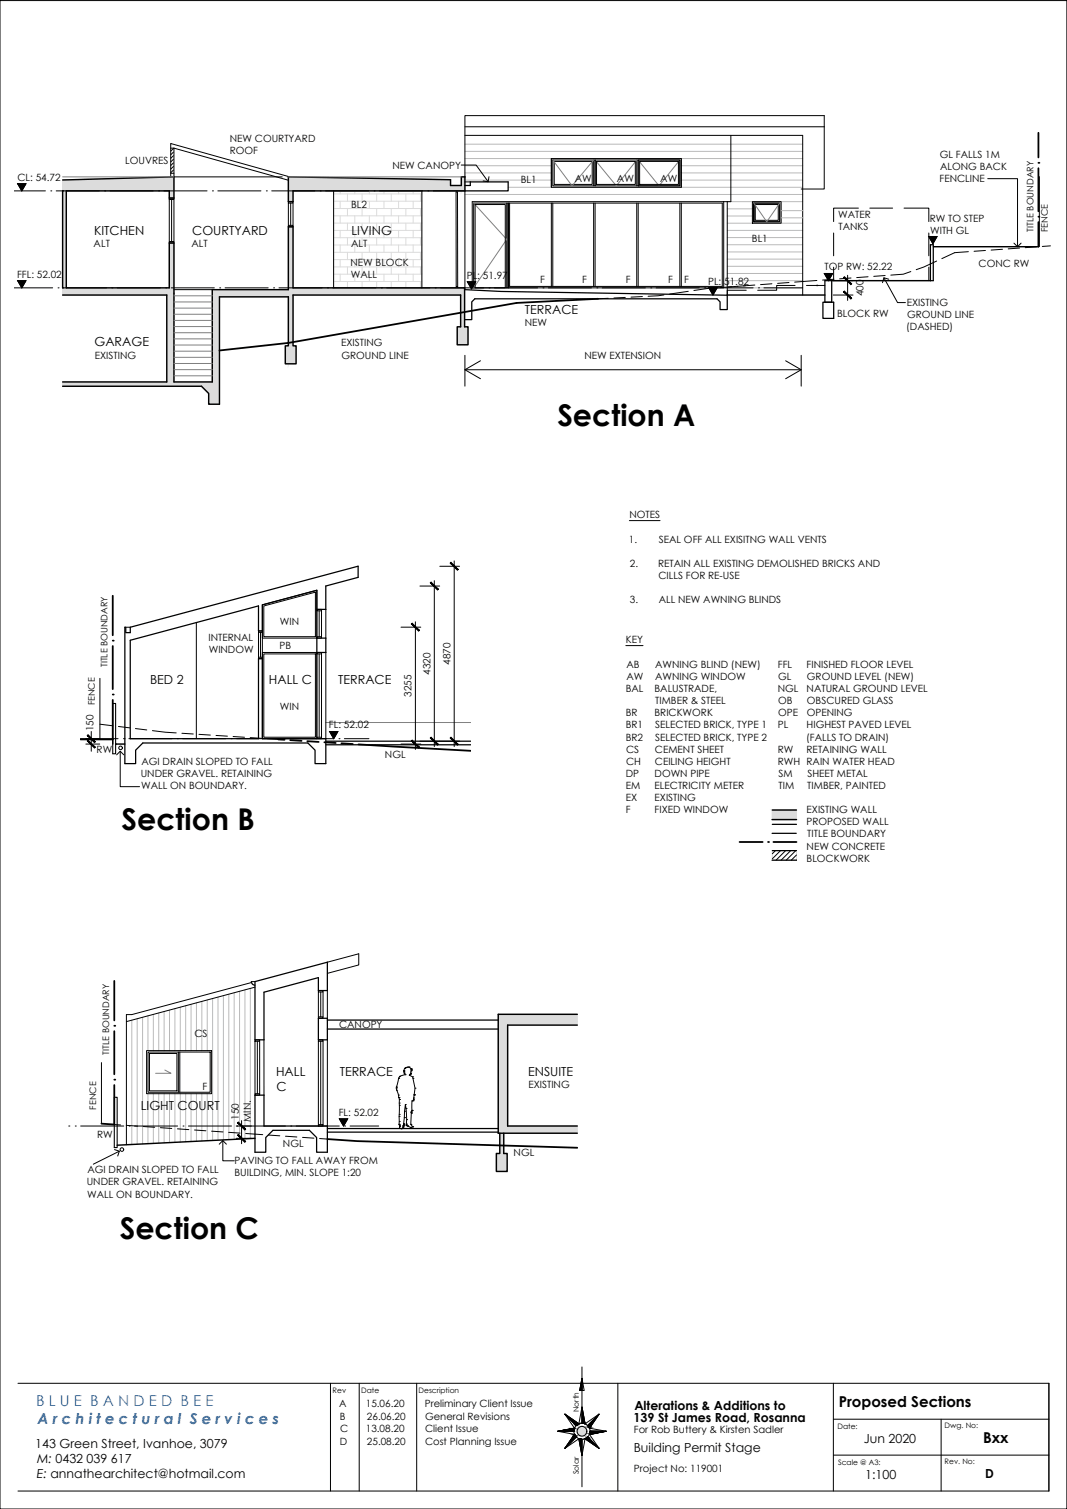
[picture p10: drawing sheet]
<svg xmlns="http://www.w3.org/2000/svg" width="297mm" height="420mm" viewBox="0 0 297 420" stroke-linecap="round" stroke-linejoin="round" font-family="sans-serif">
<!-- layer: Ground Line New -->
<path d="M231.5 78.1h27.5M202.5 82.1h27.1M31.4 205.9v1.3M32.2 207.2h2.6M71 317l-38.4 1.9" fill="none" stroke="#000" stroke-width=".4"/>
<!-- layer: Hatch-Grey-Dark -->
<g fill="none" stroke="#bababa" stroke-width=".28">
<path d="M129.4 54.1h94.1M129.4 50.1h24.1M129.4 48.1h24.1M129.4 46.1h24.1M129.4 44.1h94.1M129.4 42.1h94.1M129.4 40.1h94.1M141.5 52.1h82M189.7 50.1h33.8M189.7 48.1h33.8M189.7 46.1h33.8M202.5 58.1h7"/>
<path d="M202.5 56.1h21M217.5 58.6h6M202.5 78.1h21M202.5 76.1h21M202.5 74.1h21M202.5 72.1h21M202.5 70.1h21M202.5 68.1h21M202.5 66.1h21M202.5 64.1h21M202.5 62.1h21M202.5 60.1h7"/>
<path d="M217.5 60.6h6M202.5 80.1h21M53.2 279.6v12.9M54.7 279.2v13.3M56.2 278.8v13.7M57.7 278.4v14.1M59.2 278v39.5M60.7 277.6v39.9M62.2 277.2v40.2M63.7 276.8v40.5M65.2 276.4v40.8M66.7 276v41.2"/>
<path d="M68.2 275.6v41.5M69.7 275.2v41.8M36.7 284.1v34.6M38.2 283.7v34.9M39.7 283.2v35.3M41.2 282.8v9.7M42.7 282.4v10.1M44.2 282v10.5M45.7 281.6v10.9M47.2 281.2v11.3M48.7 280.8v11.7M50.2 280.4v12.1"/>
<path d="M51.7 280v12.5M41.2 304.5v13.9M42.7 304.5v13.9M44.2 304.5v13.8M45.7 304.5v13.7M47.2 304.5v13.6M48.7 304.5v13.6M50.2 304.5v13.5M51.7 304.5v13.4M53.2 304.5v13.3M54.7 304.5v13.3M56.2 304.5v13.2"/>
<path d="M57.7 304.5v13.1"/>
</g>
<!-- layer: Wall-2 -->
<g fill="none" stroke="#000" stroke-width=".28">
<path d="M129.4 35.3h100.1v-3.1h-100.1v17M223.5 37.7v44.4M47.5 48.2h.9M47.5 41.2h.9M48.3 47.3l-.7 .8M48.3 46.3l-.7 .8M48.3 45.3l-.7 .8M48.3 44.3l-.7 .8M48.3 43.3l-.7 .8M48.3 42.3l-.7 .8M48.3 41.3l-.7 .8M48.4 41.2l31.9 9"/>
<path d="M48.4 41.2v8M80.5 49.2l-33-9.2v9.2M92.9 53.1v27M117.4 53.1v27M131.8 56.5h69.3v23.2h-59.2v-23.2M131.9 56.5v23.6M132.3 56.9h8.4v23.2h-8.4zM141.1 56.5v23.6M153.5 56.5v23.2M153.9 56.5v23.2M154.3 44.9h10.6v6.4h-10.6zM165.3 44.5v7.2"/>
<path d="M165.3 56.5v23.2M165.7 44.5v7.2M165.7 56.5v23.2M166.1 44.9h10.8v6.4h-10.8zM177.3 56.5v23.2M177.7 44.5h11.6v7.2h-11.6zM177.7 56.5v23.2M178.1 44.9h10.8v6.4h-10.8zM189.3 56.5v23.2M189.7 56.5v23.2M201.5 56.1v24h-69.7M202.5 56.1h-71v24"/>
<path d="M59.1 80.6h-10.7M141.5 80.1v-23.6v23.6M54.7 173.3v32.4M70 273.6l-33.3 8.9h-1.5v36.2M91.1 267.9l8.8-2.3v3.1l-8.8 2.3"/>
</g>
<!-- layer: Hatch-Grey -->
<g fill="none" stroke="#dcdcdc" stroke-width=".28">
<path d="M92.9 53.1h24.5v27h-24.5zM92.9 54h24.5M92.9 56h24.5M92.9 58.1h24.5M94.7 53.1v.9M94.7 56v2.1M96.7 54v2M96.7 58.1v2M98.8 53.1v.9M98.8 56v2.1M100.8 54v2M100.8 58.1v2"/>
<path d="M102.8 53.1v.9M102.8 56v2.1M104.9 54v2M104.9 58.1v2M106.9 53.1v.9M106.9 56v2.1M108.9 54v2M108.9 58.1v2M111 53.1v.9M111 56v2.1M113 54v2M113 58.1v2"/>
<path d="M115 53.1v.9M115 56v2.1M117.1 54v2M117.1 58.1v2M92.9 60.1h24.5M92.9 62.1h24.5M92.9 64.2h24.5M92.9 66.2h24.5M92.9 68.2h24.5M92.9 70.3h24.5M92.9 72.3h24.5M92.9 74.3h24.5"/>
<path d="M92.9 76.3h24.5M92.9 78.4h24.5M94.7 60.1v2M94.7 64.2v2M94.7 68.2v2.1M94.7 72.3v2M94.7 76.3v2.1M96.7 62.1v2.1M96.7 66.2v2M96.7 70.3v2M96.7 74.3v2M96.7 78.4v1.7"/>
<path d="M98.8 60.1v2M98.8 64.2v2M98.8 68.2v2.1M98.8 72.3v2M98.8 76.3v2.1M100.8 62.1v2.1M100.8 66.2v2M100.8 70.3v2M100.8 74.3v2M100.8 78.4v1.7M102.8 60.1v2M102.8 64.2v2"/>
<path d="M102.8 68.2v2.1M102.8 72.3v2M102.8 76.3v2.1M104.9 62.1v2.1M104.9 66.2v2M104.9 70.3v2M104.9 74.3v2M104.9 78.4v1.7M106.9 60.1v2M106.9 64.2v2M106.9 68.2v2.1M106.9 72.3v2"/>
<path d="M106.9 76.3v2.1M108.9 62.1v2.1M108.9 66.2v2M108.9 70.3v2M108.9 74.3v2M108.9 78.4v1.7M111 60.1v2M111 64.2v2M111 68.2v2.1M111 72.3v2M111 76.3v2.1M113 62.1v2.1"/>
<path d="M113 66.2v2M113 70.3v2M113 74.3v2M113 78.4v1.7M115 60.1v2M115 64.2v2M115 68.2v2.1M115 72.3v2M115 76.3v2.1M117.1 62.1v2.1M117.1 66.2v2M117.1 70.3v2"/>
<path d="M117.1 74.3v2M117.1 78.4v1.7"/>
</g>
<!-- layer: Ex-Hatch -->
<path d="M17.4 50.1l31-.9v5.9h-1.3v-2h-28.6v27h28.6v-12.5h1.3v38.7h10.7v-25.7h21.2v-17.5h1.3v17h47.7v10l-1.1 .1v-8.1h-46.6v13.2l-1.3 .2v-12.9h-19.2v29.9h-3v-3l-2-2h-38.7v-1.2h29v-24.2h-29zM80.3 49.2l45.1 .8v1.6h3v-2.4h1v3.9h-47.8v3h-1.3zM79.4 96.3h.9v-.8l1.3-.2v1h.8v5h-3zM127.3 91h.9v-.8l1.1-.1v.9h1v5h-3zM215 225.5h6.7v2.7h-6.7zM215 236.8h6.7v2.7h-6.7zM160.7 282.4h-22v33.1h22M160.7 285.4h-19.4v28.1h19.4M139.1 315.5h1.1v5.7h1v5h-3v-5h.9z" fill="none" stroke="#dcdcdc" stroke-width=".28"/>
<g fill="#dcdcdc" stroke="#dcdcdc" stroke-width=".28">
<path d="M138.7 282.4h22v2z"/>
<path d="M138.7 313.5h22v1.4z"/>
<path d="M129.4 49.2l-1 3.9h1zM128.4 49.2h1l-1 3.9z"/>
<path d="M125.4 53.1h3v-1.5zM125.4 51.6h3l-3 1.5z"/>
<path d="M81.6 53.1h43.8v-3.1zM81.6 49.3l43.8 .7-43.8 3.1z"/>
<path d="M81.6 49.3l-1.3 6.8h1.3zM80.3 49.2l1.3 .1-1.3 6.8z"/>
<path d="M130.3 91l-1 5h1zM129.3 91h1l-1 5z"/>
<path d="M129.3 90.1l-1.1 5.9h1.1zM128.2 90.2l1.1-.1-1.1 5.9z"/>
<path d="M128.2 91l-.9 5h.9zM127.3 91h.9l-.9 5z"/>
<path d="M82.4 96.3l-.8 5h.8zM81.6 96.3h.8l-.8 5z"/>
<path d="M81.6 95.3l-1.3 6h1.3zM80.3 95.5l1.3-.2-1.3 6z"/>
<path d="M80.3 96.3l-.9 5h.9zM79.4 96.3h.9l-.9 5z"/>
<path d="M129.3 80.1l-1.1 10.1 1.1-.1zM128.2 80.1h1.1l-1.1 10.1z"/>
<path d="M81.6 82.1h46.6v-2zM81.6 80.1h46.6l-46.6 2z"/>
<path d="M81.6 80.1v15.2zM81.6 80.1v15.2z"/>
<path d="M81.6 63.1l-1.3 32.4 1.3-.2zM80.3 63.1h1.3l-1.3 32.4z"/>
<path d="M61.1 82.6h19.2v-2zM61.1 80.6h19.2l-19.2 2z"/>
<path d="M61.1 80.6l-2 31.9h2zM59.1 80.6h2l-2 31.9z"/>
<path d="M59.1 106.3l-1 6.2h1zM58.1 106.3h1l-1 6.2z"/>
<path d="M56.1 107.5l2 2v-3.2zM56.1 106.3h2l-2 1.2z"/>
<path d="M48.4 107.5h7.7v-1.2zM48.4 106.3h7.7l-7.7 1.2z"/>
<path d="M48.4 81.6v25.9zM48.4 67.6v39.9z"/>
<path d="M48.4 67.6l-1.3 39.9h1.3zM47.1 67.6h1.3l-1.3 39.9z"/>
<path d="M48.4 49.2l-1.3 5.9h1.3zM47.1 49.3l1.3-.1-1.3 5.9z"/>
<path d="M47.1 80.1l-.7 27.4h.7zM46.4 80.1h.7l-.7 27.4z"/>
<path d="M18.5 82.1h27.9v-2zM18.5 80.1h27.9l-27.9 2z"/>
<path d="M18.5 53.1h28.6v-3.8zM18.5 50.1l28.6-.8-28.6 3.8z"/>
<path d="M18.5 50.1l-1.1 32h1.1zM17.4 50.1h1.1l-1.1 32z"/>
<path d="M17.4 107.5h29v-1.2zM17.4 106.3h29l-29 1.2z"/>
<path d="M17.4 50.1v32zM17.4 50.1v32z"/>
<path d="M138.7 285.4h22v-1zM138.7 282.4l22 2-22 1z"/>
<path d="M138.7 285.4l2.6 28.1v-28.1zM138.7 285.4l2.6 28.1h-2.6z"/>
<path d="M138.7 315.5h22v-.6zM138.7 313.5l22 1.4-22 .6z"/>
<path d="M139.1 315.5l1.1 5.7v-5.7zM139.1 315.5l1.1 5.7h-1.1z"/>
<path d="M138.2 321.2l3 5v-5zM138.2 321.2l3 5h-3z"/>
<path d="M215 225.5l6.7 2.7v-2.7zM215 225.5l6.7 2.7h-6.7z"/>
</g>
<!-- layer: Win-2 -->
<g fill="none" stroke="#000" stroke-width=".28">
<path d="M47.1 55.1h1.3v.4h-1.3zM47.8 55.5v11.7M80.3 56.1h1.3v.4h-1.3zM80.9 56.5v6.2M153.5 44.1h36.2v8h-36.2zM153.5 44.1v8M153.9 44.5h35.4v7.2h-35.4zM177.3 44.5v7.2M177.7 44.5v7.2M189.7 44.1v8M209.5 56.1h8v6h-8zM209.9 56.5v5.2v-5.2h7.2v5.2h-7.2"/>
<path d="M209.9 56.5h7.2v5.2h-7.2zM210.3 56.9h6.4v4.4h-6.4zM47.1 67.2h1.3v.4h-1.3zM80.3 62.7h1.3v.4h-1.3zM72 175.7h1v.4h-1zM72.5 176.1v6.9M73 168.4l15.2-4v13.3h-15.2zM73.4 168.7l14.4-3.8v12.4h-14.4zM88.2 177.3h1.3v.4h-1.3zM88.2 169.7h1.3v.4h-1.3zM88.9 170.1v7.2M72 183h1v.4h-1z"/>
<path d="M73 181.7h15.2v24h-15.2zM73.4 182.1h14.4v23.2h-14.4zM88.2 181.7h1.3v.4h-1.3zM88.9 182.1v23.2M88.2 205.3h1.3v.4h-1.3zM88.6 275.8h1.3v.4h-1.3zM89.3 276.2v6.9M40.8 292.5h18.1v12h-18.1zM41.2 292.9h17.3v11.2h-17.3zM41.6 293.3h7.7v10.4h-7.7zM49.7 292.9v11.2M50.1 292.9v11.2"/>
<path d="M71 289.5h1.3v.4h-1.3zM71.6 289.9v14.6M88.6 289.5h1.3v.4h-1.3zM88.6 283.1h1.3v.4h-1.3zM89.3 289.9v23.2M71 304.5h1.3v.4h-1.3zM88.6 313.1h1.3v.4h-1.3z"/>
</g>
<!-- layer: Text-20 -->
<path d="M4.9 51.1h2.3l-1.1 2zM4.9 78.1h2.3l-1.1 2zM130.1 78.4h2.3l-1.1 2zM229.5 76.1h2.3l-1.2 2zM258.6 65.8h2.3l-1.2 2zM197.3 80.1h2.3l-1.1 2zM91.8 203.7h2.3l-1.2 2zM94.5 311.5h2.3l-1.2 2z" fill="#000" stroke="#000" stroke-width=".28"/>
<g fill="none" stroke="#000" stroke-width=".28">
<path d="M4.9 51.1h2.3l-1.1 2zM4.9 78.1h2.3l-1.1 2zM130.1 78.4h2.3l-1.1 2zM229.5 76.1h2.3l-1.2 2zM258.6 65.8h2.3l-1.2 2zM129.4 98.9v8.6M197.3 80.1h2.3l-1.1 2zM223 98.9v8.6M129.4 103h93.6M133.8 100.5l-4.4 2.5 4.4 2.5M218.7 100.5l4.3 2.5-4.3 2.5M91.8 203.7h2.3l-1.2 2z"/>
<path d="M94.5 311.5h2.3l-1.2 2z"/>
</g>
<!-- layer: Level -->
<g fill="none" stroke="#000" stroke-width=".28">
<path d="M3.9 53.1h8.7M14.1 53.1h.1M15.6 53.1h12M29.1 53.1h.1M30.6 53.1h12M44.1 53.1h.1M45.6 53.1h12M59.1 53.1h.1M60.6 53.1h12M74.1 53.1h.1M75.6 53.1h12M89.1 53.1h.1"/>
<path d="M90.6 53.1h12M104.1 53.1h.1M105.6 53.1h12M119.1 53.1h.1M120.6 53.1h8.8M3.9 80.1h10.8M16.2 80.1h.1M17.7 80.1h12M31.2 80.1h.1M32.7 80.1h12M46.2 80.1h.1M47.7 80.1h12"/>
<path d="M61.2 80.1h.1M62.7 80.1h12M76.2 80.1h.1M77.7 80.1h12M91.2 80.1h.1M92.7 80.1h12M106.2 80.1h.1M107.7 80.1h12M121.2 80.1h.1M122.7 80.1h12M136.2 80.1h.1M137.7 80.1h12"/>
<path d="M151.2 80.1h.1M152.7 80.1h12M166.2 80.1h.1M167.7 80.1h12M181.2 80.1h.1M182.7 80.1h12M196.2 80.1h.1M197.7 80.1h12M211.2 80.1h.1M212.7 80.1h10.8M22.4 205.7h10.5M34.4 205.7h.1"/>
<path d="M35.9 205.7h12M49.4 205.7h.1M50.9 205.7h12M64.4 205.7h.1M65.9 205.7h12M79.4 205.7h.1M80.9 205.7h12M94.4 205.7h.1M95.9 205.7h6.8M19.1 313.5h.4M21 313.5h.1M22.5 313.5h12"/>
<path d="M36 313.5h.1M37.5 313.5h12M51 313.5h.1M52.5 313.5h12M66 313.5h.1M67.5 313.5h12M81 313.5h.1M82.5 313.5h12M96 313.5h.1M97.5 313.5h7.9"/>
</g>
<!-- layer: Ex-Wall-4 -->
<g fill="#000">
<circle cx="17.4" cy="53.1" r=".2"/>
<circle cx="17.4" cy="80.1" r=".2"/>
</g>
<path d="M17.4 53.1v27M17.4 50.1l31-.9v5.9h-1.3v-2h-28.6v27h28.6v-12.5h1.3v38.7h10.7v-25.7h21.2v-17.5h1.3v17h47.7v10.9h1v5h-3v-5h.9v-8.9h-46.6v14.2h.8v5h-3v-5h.9v-13.7h-19.2v29.9h-3v-3l-2-2h-38.7M80.3 49.2l45.1 .8v1.6h3v-2.4h1v3.9h-47.8v3h-1.3zM259.8 68.7h29.3M17.4 82.1h29v24.2h-29M214.9 228.2h6.8M215 225.5h6.7M160.7 282.4h-22v33.1h22M160.7 285.4h-19.4v28.1h19.4M139.1 315.5v5.7h-.9v5h3v-5h-1v-5.7" fill="none" stroke="#000" stroke-width=".4"/>
<!-- layer: Wall-15 -->
<path d="M129.4 37.7h94.1M229.5 35.3v17.3h-6.5M48.4 49.2h30.2M129.4 53.1v27.5M129.4 50.6h1.5M35 174.6h1.3M70 273.3h1M71 274.9l-35.8 9.6" fill="none" stroke="#000" stroke-width=".28"/>
<!-- layer: Win-15 -->
<g fill="none" stroke="#000" stroke-width=".28">
<path d="M47.1 55.5v11.7M48.4 55.5v11.7M80.3 56.5v6.2M81.6 56.5v6.2M72 176.1v6.9M73 176.1v6.9M88.2 170.1v7.2M89.5 170.1v7.2M90.7 169.7v8M88.2 182.1v23.2M89.5 182.1v23.2M90.7 181.7v24"/>
<path d="M88.6 276.2v6.9M89.9 276.2v6.9M91.1 275.8v7.7M71 289.9v14.6M72.3 289.9v14.6M73.5 289.5v15.4M88.6 289.9v23.2M89.9 289.9v23.2M91.1 289.5v24"/>
</g>
<!-- layer: Door -->
<path d="M127 53.4h.4v26.5h-.4z" fill="none" stroke="#000" stroke-width=".28"/>
<!-- layer: Ground Line Existing -->
<path d="M166.5 83.2l-22.7 1.1-63.5 11.2-19.2 2.1M22.4 205.9h9M77.4 205.9l1.8 .1M80.8 206.1l3.2 .2M85.5 206.4l3.2 .2M90.3 206.7l3.2 .2M95 207l3.2 .2M99.8 207.3l31.3 1.8M28.2 312.9l3.6 .2M91.1 317.2l8.3 .5 61.3 1.9" fill="none" stroke="#000" stroke-width=".5"/>
<!-- layer: Wall-13 -->
<g fill="none" stroke="#808080" stroke-width=".28">
<path d="M17.4 49.2h31M80.3 49.2h48.1M48.4 82.4h10.7M48.4 84.1h10.7M48.4 85.8h10.7M48.4 87.5h10.7M48.4 89.2h10.7M48.4 90.9h10.7M48.4 92.6h10.7M48.4 94.4h10.7M48.4 96.1h10.7M48.4 97.8h10.7"/>
<path d="M48.4 99.5h10.7M48.4 101.2h10.7M48.4 102.9h10.7M48.4 104.6h10.7M90.7 201.2h40.4"/>
</g>
<!-- layer: Ground Line Existing -->
<g fill="none" stroke="#000" stroke-width=".28">
<path d="M210.1 79.4l-9.5 .7M214.9 79l-3.2 .2M219.6 78.7l-3.1 .2M227.4 78.1l-6.2 .4M232.2 77.8l-3.2 .2M236.9 77.4l-3.2 .2M241.7 77.1l-3.2 .2M246.4 76.7l-3.2 .2M253.6 75.6l-2.1 .7-3.5 .3M260.8 72.7l-3.6 1.6-2.1 .8M269.6 70.1l-3.8 .2-3.6 1.7M274.3 69.7l-3.1 .3"/>
<path d="M279.1 69.4l-3.2 .2M283.8 69.1l-3.1 .2M288.6 68.7l-3.2 .3M292.4 68.5l-2.2 .1M169.3 83.1l-2.8 .1M174.1 82.8l-3.2 .2M178.8 82.6l-3.1 .1M184.8 82.1l-4.4 .4M191.6 81.1l-5.2 .8M199 80.2l-5.8 .7M27.8 201.6l3.6 .5M33 202.3l3.1 .4"/>
<path d="M37.7 202.9l3.2 .3M42.4 203.4l6.7 .7M50.6 204.2l3.2 .2M55.4 204.5l3.2 .2M60.1 204.8l3.2 .2M64.9 205.1l3.2 .2M69.6 205.4l3.2 .2M74.4 205.7l3 .2M31.8 313.1l1.8 .1M35.1 313.3l3.2 .3M39.9 313.7l3.2 .2M44.7 314l3.1 .2"/>
<path d="M49.4 314.3l3.2 .2M54.2 314.6l3.1 .2M58.9 315l3.2 .2M63.7 315.3l3.1 .2M68.4 315.6l4.7 .3M74.7 316l3.2 .3M79.5 316.4l3.1 .2M84.2 316.7l3.2 .2M89 317l2.1 .2"/>
</g>
<!-- layer: Title-Bdy -->
<path d="M289.1 37v6.8M289.1 46.8v12M289.1 61.8v6.9M31.4 165.9v11M31.4 179.9v12M31.4 194.9v11M205.9 234.4h6.4M215.3 234.4h6.4M31.8 273.1v11M31.8 287.1v12M31.8 302.1v11" fill="none" stroke="#000" stroke-width=".5"/>
<g fill="#000">
<circle cx="289.1" cy="45.3" r=".25"/>
<circle cx="289.1" cy="60.3" r=".25"/>
<circle cx="31.4" cy="178.4" r=".25"/>
<circle cx="31.4" cy="193.4" r=".25"/>
<circle cx="213.8" cy="234.4" r=".25"/>
<circle cx="31.8" cy="285.6" r=".25"/>
<circle cx="31.8" cy="300.6" r=".25"/>
</g>
<!-- layer: Landscape-25 -->
<path d="M289.3 49.2v19.5M27.8 188.9v17M28.2 295.9v17" fill="none" stroke="#000" stroke-width=".28"/>
<!-- layer: Swing -->
<path d="M131.9 56.5l9.2 10.1-9.2 13.5M153.9 44.5l5.4 7.2 6-7.2M165.7 44.5l5.9 7.2 5.7-7.2M177.7 44.5l5.8 7.2 5.8-7.2M209.9 56.5l3.6 5.2 3.6-5.2M45.9 297.9l1.7 .9h-4.3" fill="none" stroke="#808080" stroke-width=".28"/>
<!-- layer: Wall-35 -->
<g fill="none" stroke="#000" stroke-width=".35">
<path d="M129.4 51.6h1.5v-1h10.6v2.5h-12.1M229.6 78.1h1.9v6h-1.9zM259 68.1h.8v10h-.8zM129.5 80.6l10 .5 63 1.1v4h-2v-2.2l-.9-.8h-67.4l-.9 .8v5h-2M229.1 84.1h3v4.5h-3zM88.2 177.7h2.5v4h-2.5zM85.7 206.9l2 2v3.7h3v-6.9h-17.7v-22.3h-1v22.3h-35.7v-27.4l35.7-9.6v7h1v-7.3l15.2-4v5.3h2.5v-6.5l9-2.4v-3.1l-63.4 16.9v1.5h-1.3v-1.5h-.2v38h3v-3.7l2-2h45.9M90.7 206.4h40.4M90.7 207.4h40.4M214.9 239.5h6.8M214.9 232h6.8M215 229.5h6.7"/>
<path d="M215 236.8h6.7M70 273.3a1 1 0 0 0 1 1M71 273.3l20.1-5.4v7.9h-2.5v-3.6l-15.1 4.1v13.2h-2.5zM91.1 283.5v6M91.1 284h47.6M91.1 286.5h47.6M91.1 283.5h-2.5v6h2.5M91.1 314.2h47.6M91.1 315.2h47.6M91.1 320.8v-7.3h-17.6v-8.6h-2.5v15.9h3v-4.1l2-2h10.1l2 2v4.1h3"/>
</g>
<!-- layer: Wall-25 -->
<path d="M203.5 37.7v18.4h-1v26.1" fill="none" stroke="#000" stroke-width=".28"/>
<!-- layer: 0 -->
<path d="M128.4 46h4.1l3.4 4.6M136.1 49.2l-.2 1.4-1.4-.2M275 49.7h8.3v19M246.1 77.3l3.8 6.9h2.2M247.4 77.7l-1.3-.4-.4 1.4M282.3 67.7l1 1 1-1M32.5 210.2l1-1 1 1M33.5 209.2v9.8h5.4M61 318.6l1-1 1 1M62 317.6v5.6h3.2M31.9 320.1l1.3 .4-.4 1.4M33.2 320.5l-7.2 3.7" fill="none" stroke="#000" stroke-width=".28"/>
<!-- layer: Dim-100 -->
<g fill="none" stroke="#000" stroke-width=".28">
<path d="M232 78.1h5.5M236 76.6v7M232 82.1h5.5M122.4 157.7h5.5M126.4 156.2v51.7M111.6 174.6h5.5M115.6 173.1v35.6M116.9 163.2h5.5M120.9 161.7v46.2M23.9 205.7h3.9M23.9 207.2h3.9M25.4 203.7v5.5"/>
<path d="M111.6 207.2h5.5M116.9 206.4h11M65.8 313.5h4.2M65.8 317h4.2M67.3 312v6.5"/>
</g>
<!-- layer: 0 -->
<g fill="#000" stroke="#000" stroke-width=".28">
<path d="M234.9 77.3l2 2 .2-.3zM234.9 77.3l.2-.3 2 2z"/>
<path d="M235.1 81l-.2 .3 2.2 1.7zM234.9 81.3l2.2 1.7-.2 .3z"/>
<path d="M125.3 156.8l2 2 .2-.2zM125.5 156.6l2 2-2.2-1.8z"/>
<path d="M114.5 173.7l2 2 .2-.2zM114.5 173.7l.2-.2 2 2z"/>
<path d="M119.8 162.3l2 2 .2-.2zM120 162.1l2 2-2.2-1.8z"/>
<path d="M24.5 204.6l-.2 .2 2.2 1.8zM24.3 204.8l2.2 1.8-.2 .2z"/>
<path d="M24.3 206.3l2 2 .2-.2zM24.3 206.3l.2-.2 2 2z"/>
<path d="M114.7 206.1l-.2 .2 2.2 1.8zM114.5 206.3l2.2 1.8-.2 .2z"/>
<path d="M120 205.3l-.2 .2 2.2 1.8zM119.8 205.5l2.2 1.8-.2 .2z"/>
<path d="M125.5 205.3l-.2 .2 2.2 1.8zM125.3 205.5l2.2 1.8-.2 .2z"/>
<path d="M66.4 315.8l-.3 .3 2.3 1.7zM66.1 316.1l2.3 1.7-.3 .3z"/>
<path d="M66.1 312.6l2 2 .3-.2zM66.1 312.6l.3-.2 2 2z"/>
</g>
<!-- layer: Over -->
<path d="M239 57.9h-6.9v3.8M242.1 57.9h6.4M251.7 57.9h6.9v3.8M221.3 79.5h-5.1v1.3h-5.3M224.5 79.5h5.1M232.1 64.9v6.3M232.1 74.4v3.7M258.6 64.9v6.3M258.6 74.4v3.7M207.7 80.8h-5.2v1.4" fill="none" stroke="#000" stroke-width=".28"/>
<!-- layer: Ground Line New -->
<circle cx="227.4" cy="79.5" r=".2" fill="#000"/>
<!-- layer: Services -->
<g fill="none" stroke="#000" stroke-width=".28">
<circle cx="33.6" cy="208.2" r=".5"/>
<circle cx="33.9" cy="320.1" r=".5"/>
</g>
<!-- layer: Lancscape-3 -->
<path d="M31.4 195.9h.8v14h-.8zM32.2 207.2h.1M31.8 305.5h.8v14h-.8z" fill="none" stroke="#000" stroke-width=".3"/>
<!-- layer: PEOPL-B1 -->
<g fill="none" stroke="#000" stroke-width=".28">
<path d="M111.3 299.7l-.4 .6M111.3 299.7h.1M112.4 298.1v.3M112.4 298.1h.1M112.4 298.4l.4 .8M112.4 298.4h.1M112.5 298.6h.1M112.5 298.9h.1M112.6 297.5l-.2 .6M112.6 297.5h.1M112.7 297.5h.1M112.7 297.5h-.1"/>
<path d="M112.8 299.2h.1M112.8 299.2l-1.5 .5M112.9 297.3h.1M112.9 297.3l-.2 .2M113.1 297.2h.1M113.1 297.2l-.2 .1M113.5 297.1h.1M113.5 297.1l-.4 .1M113.9 297.1h.1M113.9 297.1l.5 .5M113.9 297.1h-.4M113.9 299.4h.1"/>
<path d="M114.1 299.1h.1M114.3 299h.1M114.3 299v.1M114.3 299.1l-.4 .3 1 .4a7.6 7.6 0 0 1 .4 5M114.3 299.1h.1M114.3 298.9h.1M114.3 298.9v.1M114.4 298.5h.1M114.4 297.6h.1M114.4 297.6l.1 .3M114.5 297.9h.1M114.5 297.9l-.2 1"/>
<path d="M114.5 298h.1M114.9 299.8h.1M110.3 303h.1M110.3 302.7l.1 .9M110.3 302.7h.1M110.4 303.6h.1M110.4 303.6l.5 1.3M110.9 304.9h.1M110.9 304.9l.1 .7M110.9 300.3h.1M110.9 300.3l-.6 2.4M111 305.6l.2 .5"/>
<path d="M111 305.6h.1M111 300.2h.1M111.1 305.6h.1M111.1 313.1h.1M111.1 313.1l.1 .1M111.1 310.9h.1M111.1 310.3h.1M111.1 307.1h.1M111.2 312.3h.1M111.2 313.2h.1M111.2 313.2v.2M111.2 307.8h.1"/>
<path d="M111.2 314.1h.1M111.2 306.1l-.1 7M111.2 306.1h.1M111.2 313.4h.1M111.2 313.4l.1 .3M111.3 313.7l-.1 .4 .5 .2 .4-.1M111.3 313.7h.1M111.7 314.3h.1M112.1 314.2h.1M112.2 314h.1M112.2 314l-.1 .2M112.2 313.6h.1"/>
<path d="M112.2 313.6v.1M112.2 313.7h.1M112.2 313.7v.3M112.2 313.3h.1M112.2 313.3l.1 .1M112.3 313.5h.1M112.3 313.5l-.1 .1M112.3 313.4h.1M112.3 313.4v.1M112.3 313.3h.1M112.3 313.3h-.1M112.4 312.9l-.1 .4"/>
<path d="M112.4 312.9h.1M112.4 313.1h.1M112.6 311.2l.2-3.6 .4 2.8-.1 2.6M112.6 311.2h.1M112.6 311.2l-.2 1.7M112.6 309.4h.1M112.8 307.6h.1M113 308.6h.1M113.1 313.4h.1M113.1 313v.4l.4 .1M113.1 313h.1M113.2 311.7h.1"/>
<path d="M113.5 313.5h.1M113.5 313.5l.8 .4 .6-.1M114.3 313.9h.1M114.4 313.1h.1M114.4 309.8h.1M114.5 309.5l-.1 .3M114.5 309.5h.1M114.5 309.8l-.1 3.3 .5 .6M114.5 309.8h.1M114.5 310h.1M114.7 309.2h.1M114.7 309.2l-.2 .3"/>
<path d="M114.7 309.3h.1M114.7 306.5v2.7M114.7 306.5h.1M114.9 313.8h.1M114.9 313.7h.1M114.9 313.7v.1M115 300.3h.1M115 306.5h.1M115.1 306.1h.1M115.1 306.1v.1M115.1 306.2l-.1 .3h-.3M115.1 306.2h.1"/>
<path d="M115.2 305.7h.1M115.2 305.7l-.1 .4M115.3 304.9h.1M115.3 304.9l-.1 .8M115.3 304.8h.1M115.3 304.8v.1M115.5 303h.1"/>
</g>
<!-- layer: Text-25 -->
<path d="M175.2 145h8.6M174.2 179.8h4.8" fill="none" stroke="#000" stroke-width=".28"/>
<!-- layer: Title-13 -->
<g fill="#dcdcdc" stroke="#dcdcdc" stroke-width=".28">
<path d="M161.9 397.2h.2z"/>
<path d="M161.9 399.9h.2z"/>
<path d="M161.9 397.2h.2zM161.9 397.2h.2z"/>
<path d="M161.9 397.2h.2zM161.9 397.2h.2z"/>
<path d="M161.9 397.2h.3zM161.9 397.2h.3z"/>
<path d="M161.9 397.2h.3zM161.8 397.2h.4z"/>
<path d="M161.8 397.2h.4zM161.8 397.2h.4z"/>
<path d="M161.8 397.2h.5zM161.8 397.2h.5z"/>
<path d="M161.8 397.2h.5zM161.7 397.2h.6z"/>
<path d="M161.7 397.2h.6zM161.7 397.2h.6z"/>
<path d="M161.7 397.2h.6zM161.7 397.2h.6z"/>
<path d="M161.7 397.2h.7zM161.7 397.2h.7z"/>
<path d="M161.7 397.2h.7zM161.6 397.2h.8z"/>
<path d="M161.6 397.2h.8zM161.6 397.2h.8z"/>
<path d="M161.6 397.2h.9zM161.6 397.2h.9z"/>
<path d="M161.6 397.2l.9 .1zM161.5 397.3h1z"/>
<path d="M161.5 397.3h1zM161.5 397.3h1z"/>
<path d="M161.5 397.3h1zM161.5 397.3h1z"/>
<path d="M161.5 397.3h1.1zM161.5 397.3h1.1z"/>
<path d="M161.5 397.3h1.1zM161.4 397.3h1.2z"/>
<path d="M161.4 397.3h1.2zM161.4 397.3h1.2z"/>
<path d="M161.4 397.3h1.2zM161.4 397.3h1.2z"/>
<path d="M161.4 397.3h1.3zM161.4 397.3h1.3z"/>
<path d="M161.4 397.3l1.3 .1zM161.3 397.4h1.4z"/>
<path d="M161.3 397.4h1.4zM161.3 397.4h1.4z"/>
<path d="M161.3 397.4h1.4zM161.3 397.4h1.4z"/>
<path d="M161.3 397.4h1.5zM161.3 397.4h1.5z"/>
<path d="M161.3 397.4h1.5zM161.2 397.4h1.6z"/>
<path d="M161.2 397.4h1.6zM161.2 397.4h1.6z"/>
<path d="M161.2 397.4h1.6zM161.2 397.4h1.6z"/>
<path d="M161.2 397.4l1.7 .1zM161.2 397.5h1.7z"/>
<path d="M161.2 397.5h1.7zM161.1 397.5h1.8z"/>
<path d="M161.1 397.5h1.8zM161.1 397.5h1.8z"/>
<path d="M161.1 397.5h1.8zM161.1 397.5h1.8z"/>
<path d="M161.1 397.5h1.9zM161.1 397.5h1.9z"/>
<path d="M161.1 397.5l1.9 .1zM161.1 397.5l1.9 .1z"/>
<path d="M161.1 397.6h1.9zM161.1 397.6h1.9z"/>
<path d="M161 397.6h2zM161 397.6h2z"/>
<path d="M161 397.6h2zM161 397.6h2z"/>
<path d="M161 397.6l2.1 .1zM161 397.6l2.1 .1z"/>
<path d="M161 397.7h2.1zM161 397.7h2.1z"/>
<path d="M161 397.7h2.1zM161 397.7h2.1z"/>
<path d="M160.9 397.7h2.2zM160.9 397.7h2.2z"/>
<path d="M160.9 397.7h2.2zM160.9 397.7h2.2z"/>
<path d="M160.9 397.7l2.2 .1zM160.9 397.7l2.2 .1z"/>
<path d="M160.9 397.8h2.3zM160.9 397.8h2.3z"/>
<path d="M160.9 397.8h2.3zM160.9 397.8h2.3z"/>
<path d="M160.9 397.8h2.3zM160.9 397.8h2.3z"/>
<path d="M160.8 397.8l2.4 .1zM160.8 397.8l2.4 .1z"/>
<path d="M160.8 397.9h2.4zM160.8 397.9h2.4z"/>
<path d="M160.8 397.9h2.4zM160.8 397.9h2.4z"/>
<path d="M160.8 397.9h2.4zM160.8 397.9h2.4z"/>
<path d="M160.8 397.9l2.4 .1zM160.8 397.9l2.4 .1z"/>
<path d="M160.8 398h2.5zM160.8 398h2.5z"/>
<path d="M160.8 398h2.5zM160.8 398h2.5z"/>
<path d="M160.8 398l2.5 .1zM160.8 398l2.5 .1z"/>
<path d="M160.7 398.1h2.6zM160.7 398.1h2.6z"/>
<path d="M160.7 398.1h2.6zM160.7 398.1h2.6z"/>
<path d="M160.7 398.1h2.6zM160.7 398.1h2.6z"/>
<path d="M160.7 398.1l2.6 .1zM160.7 398.1l2.6 .1z"/>
<path d="M160.7 398.2h2.6zM160.7 398.2h2.6z"/>
<path d="M160.7 398.2h2.6zM160.7 398.2h2.6z"/>
<path d="M160.7 398.2l2.6 .1zM160.7 398.2l2.6 .1z"/>
<path d="M160.7 398.3h2.6zM160.7 398.3h2.6z"/>
<path d="M160.7 398.3h2.6zM160.7 398.3h2.6z"/>
<path d="M160.7 398.3h2.7zM160.7 398.3h2.7z"/>
<path d="M160.7 398.3l2.7 .1zM160.7 398.3l2.7 .1z"/>
<path d="M160.7 398.4h2.7zM160.7 398.4h2.7z"/>
<path d="M160.7 398.4h2.7zM160.7 398.4h2.7z"/>
<path d="M160.7 398.4l2.7 .1zM160.7 398.4l2.7 .1z"/>
<path d="M160.7 398.5h2.7zM160.7 398.5h2.7z"/>
<path d="M160.7 398.5h2.7zM160.7 398.5h2.7z"/>
<path d="M160.7 398.5h2.7zM160.7 398.5h2.7z"/>
<path d="M160.7 398.5h2.7zM160.7 398.5l2.7 .1z"/>
<path d="M160.7 398.6h2.7zM160.7 398.6h2.7z"/>
<path d="M160.7 398.6h2.7zM160.7 398.6h2.7z"/>
<path d="M160.7 398.6h2.7zM160.7 398.6l2.7 .1z"/>
<path d="M160.7 398.7h2.7zM160.7 398.7h2.7z"/>
<path d="M160.7 398.7h2.7zM160.7 398.7h2.6z"/>
<path d="M160.7 398.7h2.6zM160.7 398.7h2.6z"/>
<path d="M160.7 398.7h2.6zM160.7 398.7l2.6 .1z"/>
<path d="M160.7 398.8h2.6zM160.7 398.8h2.6z"/>
<path d="M160.7 398.8h2.6zM160.7 398.8h2.6z"/>
<path d="M160.7 398.8h2.6zM160.7 398.8l2.6 .1z"/>
<path d="M160.7 398.9h2.6zM160.7 398.9h2.6z"/>
<path d="M160.7 398.9h2.6zM160.7 398.9h2.6z"/>
<path d="M160.7 398.9h2.6zM160.7 398.9h2.6z"/>
<path d="M160.7 398.9h2.6zM160.7 398.9l2.6 .1z"/>
<path d="M160.7 399h2.6zM160.7 399h2.6z"/>
<path d="M160.8 399h2.5zM160.8 399h2.5z"/>
<path d="M160.8 399h2.5zM160.8 399l2.4 .1z"/>
<path d="M160.8 399.1h2.4zM160.8 399.1h2.4z"/>
<path d="M160.8 399.1h2.4zM160.8 399.1h2.4z"/>
<path d="M160.8 399.1h2.4zM160.8 399.1h2.4z"/>
<path d="M160.8 399.1h2.4zM160.8 399.1l2.4 .1z"/>
<path d="M160.8 399.2h2.4zM160.8 399.2h2.4z"/>
<path d="M160.8 399.2h2.4zM160.8 399.2h2.4z"/>
<path d="M160.9 399.2h2.3zM160.9 399.2h2.3z"/>
<path d="M160.9 399.2h2.3zM160.9 399.2l2.2 .1z"/>
<path d="M160.9 399.3h2.2zM160.9 399.3h2.2z"/>
<path d="M160.9 399.3h2.2zM160.9 399.3h2.2z"/>
<path d="M160.9 399.3h2.2zM160.9 399.3h2.2z"/>
<path d="M160.9 399.3h2.2zM160.9 399.3l2.2 .1z"/>
<path d="M161 399.4h2.1zM161 399.4h2.1z"/>
<path d="M161 399.4h2.1zM161 399.4h2z"/>
<path d="M161 399.4h2zM161 399.4h2z"/>
<path d="M161 399.4h2zM161 399.4h2z"/>
<path d="M161 399.4h2zM161 399.4l2 .1z"/>
<path d="M161.1 399.5h1.9zM161.1 399.5h1.9z"/>
<path d="M161.1 399.5h1.9zM161.1 399.5h1.8z"/>
<path d="M161.1 399.5h1.8zM161.1 399.5h1.8z"/>
<path d="M161.1 399.5h1.8zM161.1 399.5h1.8z"/>
<path d="M161.1 399.5h1.8zM161.1 399.5l1.8 .1z"/>
<path d="M161.2 399.6h1.7zM161.2 399.6h1.6z"/>
<path d="M161.2 399.6h1.6zM161.2 399.6h1.6z"/>
<path d="M161.2 399.6h1.6zM161.2 399.6h1.6z"/>
<path d="M161.2 399.6h1.6zM161.2 399.6h1.6z"/>
<path d="M161.3 399.6h1.5zM161.3 399.6h1.4z"/>
<path d="M161.3 399.6h1.4zM161.3 399.6l1.4 .1z"/>
<path d="M161.3 399.7h1.4zM161.3 399.7h1.4z"/>
<path d="M161.3 399.7h1.4zM161.3 399.7h1.4z"/>
<path d="M161.4 399.7h1.3zM161.4 399.7h1.2z"/>
<path d="M161.4 399.7h1.2zM161.4 399.7h1.2z"/>
<path d="M161.4 399.7h1.2zM161.4 399.7h1.2z"/>
<path d="M161.4 399.7h1.2zM161.4 399.7h1.2z"/>
<path d="M161.5 399.7h1.1zM161.5 399.7l1 .1z"/>
<path d="M161.5 399.8h1zM161.5 399.8h1z"/>
<path d="M161.5 399.8h1zM161.5 399.8h1z"/>
<path d="M161.5 399.8h1zM161.5 399.8h1z"/>
<path d="M161.6 399.8h.9zM161.6 399.8h.8z"/>
<path d="M161.6 399.8h.8zM161.6 399.8h.8z"/>
<path d="M161.6 399.8h.8zM161.6 399.8h.8z"/>
<path d="M161.7 399.8h.7zM161.7 399.8h.6z"/>
<path d="M161.7 399.8h.6zM161.7 399.8h.6z"/>
<path d="M161.7 399.8h.6zM161.7 399.8h.6z"/>
<path d="M161.7 399.8h.6zM161.7 399.8h.6z"/>
<path d="M161.8 399.8h.5zM161.8 399.8h.4z"/>
<path d="M161.8 399.8h.4zM161.8 399.8l.4 .1z"/>
<path d="M161.8 399.9h.4zM161.8 399.9h.4z"/>
<path d="M161.9 399.9h.3zM161.9 399.9h.2z"/>
<path d="M161.9 399.9h.2zM161.9 399.9h.2z"/>
<path d="M161.9 399.9h.2zM161.9 399.9h.2z"/>
</g>
<!-- layer: Title-2 -->
<g fill="none" stroke="#000" stroke-width=".28">
<path d="M0 .2h297v420h-297zM155.3 398.5l4.6 .9-2.7 3.9 4-2.7 .8 4.7 .9-4.7 3.9 2.7-2.7-3.9 4.7-.9M155.3 398.5l4.6-.8-2.7-4 4 2.7 .8-4.6 .9 4.6 3.9-2.7-2.7 4 4.7 .8M155.3 398.5h4.5M157.2 393.7l3.2 3.2M159.8 398.5h.1M159.9 397.7h.1M159.9 399.4h.1M159.9 399.4l-2.7 3.9 3.2-3.2M159.9 397.7l-4.6 .8M159.9 399.4l.5 .7M159.9 397.7l-.1 .8"/>
<path d="M160.4 396.9h.1M161.2 396.4h.1M161.2 396.4l-4-2.7 3.2 3.2M161.2 396.4l-.8 .5M162 396.3h.1M162 396.3v-4.5l.9 4.6M162 380.6v15.7M162 383.8l-.6 3.4h1.2l-.6-3.4v3.4M162 383.8v3.4h-.6zM162 396.3l.9 .1M162.9 396.4h.1M163.6 396.9h.1"/>
<path d="M163.6 396.9l3.2-3.2-2.7 4M163.6 396.9l.5 .8M164.1 397.7h.1M164.1 399.4h.1M164.3 398.5h.1M164.3 398.5h4.5l-4.7 .9M164.3 398.5h4.5M164.3 398.5l-.2 .9M166.8 393.7l-3.2 3.2M160.4 400.1h.1M160.4 400.1l-3.2 3.2M161.2 400.6h.1"/>
<path d="M161.2 400.6l.8 4.7v-4.5M161.2 400.6l.8 .2M162 400.8h.1M162 400.8v13.2M162.9 400.6h.1M163.6 400.1h.1M163.6 400.1l3.2 3.2-3.9-2.7M163.6 400.1l3.2 3.2M163.6 400.1l-.7 .5"/>
<circle cx="162" cy="398.5" r="2.25"/>
<circle cx="162" cy="398.5" r="1.35"/>
</g>
<!-- layer: Title-15 -->
<path d="M5 385.2h287v30h-287M92 385.2v30M100 385.2v30M116 385.2v30M172 385.2v30M232 395.2h60M232 385.2v30M262 395.2v20M232 405.2h60" fill="none" stroke="#000" stroke-width=".28"/>
<!-- layer: Title-2 -->
<g fill="#000" stroke="#000" stroke-width=".28">
<path d="M157.2 393.7l4 2.7h-1.3zM159.6 397.7h.3zM160.3 396.8l.2 .1zM160.3 396.8h.2zM162 391.8l.8 4.5h-.8zM162 383.8v3.4h-.6zM164 397.5h.2zM164.1 399.2h.7zM166.8 393.7l-2.2 3.2h-1zM159.5 400.1h.9zM161.2 400.8h.8zM162.9 400.6h1.2z"/>
<path d="M155.7 398.4h4.1zM155.3 398.5h4.5z"/>
<path d="M156.1 398.4h3.7zM155.7 398.4h4.1z"/>
<path d="M156.5 398.3h3.3zM156.1 398.4h3.7z"/>
<path d="M156.9 398.2h2.9zM156.5 398.3h3.3z"/>
<path d="M157.3 398.1h2.5zM156.9 398.2h2.9z"/>
<path d="M157.6 398.1h2.2zM157.3 398.1h2.5z"/>
<path d="M158 398h1.8zM157.6 398.1h2.2z"/>
<path d="M158.4 397.9h1.4zM158 398h1.8z"/>
<path d="M158.8 397.9h1.1zM158.4 397.9h1.4z"/>
<path d="M159.2 397.8h.7zM158.8 397.9h1.1z"/>
<path d="M159.6 397.7h.3zM159.2 397.8h.7z"/>
<path d="M159.8 399.5l.2 .1zM159.8 399.5l.2 .1z"/>
<path d="M159.8 399.6h.3zM159.8 399.6h.3z"/>
<path d="M159.8 399.6l.3 .1zM159.8 399.6l.3 .1z"/>
<path d="M159.7 399.7l.4 .1zM159.7 399.7l.4 .1z"/>
<path d="M159.7 399.8h.5zM159.7 399.8h.5z"/>
<path d="M159.6 399.8l.6 .1zM159.6 399.8l.6 .1z"/>
<path d="M159.6 399.9h.7zM159.6 399.9h.7z"/>
<path d="M159.5 399.9l.8 .1zM159.5 399.9l.8 .1z"/>
<path d="M159.5 400l.9 .1zM159.5 400l.9 .1z"/>
<path d="M160.3 396.8h.3zM160.3 396.8h.2z"/>
<path d="M160.2 396.7h.4zM160.2 396.7l.4 .1z"/>
<path d="M160.2 396.7h.5zM160.2 396.7h.4z"/>
<path d="M160.1 396.6h.7zM160.1 396.6l.6 .1z"/>
<path d="M160.1 396.6h.7zM160.1 396.6h.7z"/>
<path d="M160.1 396.6h.8zM160.1 396.6h.7z"/>
<path d="M160 396.5h1zM160 396.5l.9 .1z"/>
<path d="M160 396.5h1zM160 396.5h1z"/>
<path d="M160 396.5h1.1zM160 396.5h1z"/>
<path d="M159.9 396.4h1.3zM159.9 396.4l1.2 .1z"/>
<path d="M162 396.3h.8zM162 396.3h.8z"/>
<path d="M162.1 396.3h.7zM162.1 396.3h.7z"/>
<path d="M162.2 396.3h.6zM162.2 396.3h.6z"/>
<path d="M162.2 396.3h.6zM162.2 396.3h.6z"/>
<path d="M162.3 396.3h.5zM162.3 396.3h.5z"/>
<path d="M162.4 396.3h.4zM162.4 396.3h.4z"/>
<path d="M162.5 396.3h.4zM162.5 396.3h.4z"/>
<path d="M162.5 396.3h.4zM162.5 396.3h.4z"/>
<path d="M162.6 396.3l.3 .1zM162.6 396.3l.3 .1z"/>
<path d="M162.7 396.4h.2zM162.7 396.4h.2z"/>
<path d="M164.1 399.2l.4 .1zM164.1 399.3h.4z"/>
<path d="M164 397.5h.2zM164 397.5h.2z"/>
<path d="M164 397.4h.3zM164 397.4l.2 .1z"/>
<path d="M163.9 397.3h.4zM163.9 397.3l.4 .1z"/>
<path d="M163.9 397.3h.5zM163.9 397.3h.4z"/>
<path d="M163.8 397.2h.6zM163.8 397.2l.6 .1z"/>
<path d="M163.8 397.1h.6zM163.8 397.1l.6 .1z"/>
<path d="M163.8 397.1h.7zM163.8 397.1h.6z"/>
<path d="M163.7 397h.8zM163.7 397l.8 .1z"/>
<path d="M163.7 397h.9zM163.7 397h.8z"/>
<path d="M163.6 396.9h1zM163.6 396.9l1 .1z"/>
<path d="M164.2 399.2h1zM164.2 399.2h.6z"/>
<path d="M164.2 399.1h1.4zM164.2 399.1l1 .1z"/>
<path d="M164.2 399h1.8zM164.2 399l1.4 .1z"/>
<path d="M164.2 399h2.2zM164.2 399h1.8z"/>
<path d="M164.2 398.9h2.6zM164.2 398.9l2.2 .1z"/>
<path d="M164.2 398.8h3zM164.2 398.8l2.6 .1z"/>
<path d="M164.3 398.7h3.3zM164.3 398.7l2.9 .1z"/>
<path d="M164.3 398.7h3.7zM164.3 398.7h3.3z"/>
<path d="M164.3 398.6h4.1zM164.3 398.6l3.7 .1z"/>
<path d="M164.3 398.5h4.5zM164.3 398.5l4.1 .1z"/>
<path d="M159.5 400.1h.9zM159.4 400.1h1l-3.2 3.2z"/>
<path d="M161.2 400.8h.8zM161.2 400.8h.8v4.5z"/>
<path d="M161.2 400.6l.2 .1zM161.2 400.6l.2 .1z"/>
<path d="M161.2 400.7h.2zM161.2 400.7h.2z"/>
<path d="M161.2 400.7h.3zM161.2 400.7h.3z"/>
<path d="M161.2 400.7h.4zM161.2 400.7h.4z"/>
<path d="M161.2 400.7h.4zM161.2 400.7h.4z"/>
<path d="M161.2 400.7h.5zM161.2 400.7h.5z"/>
<path d="M161.2 400.7l.6 .1zM161.2 400.7l.6 .1z"/>
<path d="M161.2 400.8h.7zM161.2 400.8h.7z"/>
<path d="M161.2 400.8h.7zM161.2 400.8h.7z"/>
<path d="M162.9 400.6h1.2zM162.9 400.6h1.2l2.7 2.7z"/>
<path d="M163.5 400.2h.2zM163.5 400.2h.2z"/>
<path d="M163.5 400.2l.3 .1zM163.4 400.3h.4z"/>
<path d="M163.4 400.3h.4zM163.4 400.3h.4z"/>
<path d="M163.4 400.3h.4zM163.3 400.3h.5z"/>
<path d="M163.3 400.3l.6 .1zM163.3 400.4h.6z"/>
<path d="M163.3 400.4h.6zM163.2 400.4h.7z"/>
<path d="M163.2 400.4l.8 .1zM163.1 400.5h.9z"/>
<path d="M163.1 400.5h.9zM163.1 400.5h.9z"/>
<path d="M163.1 400.5h.9zM163 400.5h1z"/>
<path d="M163 400.5l1.1 .1zM162.9 400.6h1.2z"/>
</g>
<!-- layer: Hatch-15 -->
<path d="M215.9 236.8l-.9 .9M217.3 236.8l-2.3 2.3M218.7 236.8l-2.7 2.7M220.1 236.8l-2.6 2.7M221.5 236.8l-2.6 2.7M221.7 238.1l-1.4 1.4M221.7 239.5h.1" fill="none" stroke="#000" stroke-width=".28"/>
<g font-size="8.4">
<text x="155.2" y="118.6">Section A</text>
<text x="33.9" y="231.1">Section B</text>
<text x="33.4" y="344.8">Section C</text>
</g>
<g font-size="4.2" fill="#007fff">
<text x="10" y="391.4">B L U E B A N D E D B E E</text>
<text x="10.4" y="396.5">A r c h i t e c t u r a l S e r v i c e s</text>
</g>
<g font-size="4.2">
<text x="233.5" y="391.7">Proposed Sections</text>
<text x="273.7" y="401.8">Bxx</text>
</g>
<g font-size="3.5">
<text x="26.2" y="65.4">KITCHEN</text>
<text x="53.5" y="65.4">COURTYARD</text>
<text x="97.9" y="65.4">LIVING</text>
<text x="146.1" y="87.5">TERRACE</text>
<text x="26.3" y="96.5">GARAGE</text>
<text x="41.8" y="190.5">BED 2</text>
<text x="74.9" y="190.5">HALL C</text>
<text x="94.1" y="190.5">TERRACE</text>
<text x="76.9" y="299.6">HALL</text>
<text x="94.6" y="299.6">TERRACE</text>
<text x="147" y="299.6">ENSUITE</text>
<text x="77" y="303.8">C</text>
<text x="39.2" y="309">LIGHT COURT</text>
<text x="176.6" y="392.6">Alterations &amp; Additions to</text>
<text x="176.4" y="396.1">139 St James Road, Rosanna</text>
<text x="240.5" y="401.7">Jun 2020</text>
<text x="9.8" y="403.1">143 Green Street, Ivanhoe, 3079</text>
<text x="10.3" y="407.3">M: 0432 039 617</text>
<text x="176.4" y="404.4">Building Permit Stage</text>
<text x="10.2" y="411.6">E: annathearchitect@hotmail.com</text>
<text x="240.8" y="411.9">1:100</text>
<text x="274.2" y="411.5">D</text>
</g>
<g font-size="2.8">
<text x="64" y="39.4">NEW COURTYARD</text>
<text x="34.8" y="45.8">LOUVRES</text>
<text x="64" y="42.8">ROOF</text>
<text x="109.2" y="47">NEW CANOPY</text>
<text x="261.6" y="44">GL FALLS 1M</text>
<text x="261.7" y="47.4">ALONG BACK</text>
<text x="4.8" y="50.3">CL: 54.72</text>
<text x="145" y="50.9">BL1</text>
<text x="160" y="50.7">AW</text>
<text x="171.8" y="50.7">AW</text>
<text x="183.8" y="50.7">AW</text>
<text x="261.5" y="50.8">FENCLINE</text>
<text x="97.7" y="57.9">BL2</text>
<text x="233.3" y="60.6">WATER</text>
<text x="233.4" y="64">TANKS</text>
<text x="258.8" y="61.9">RW TO STEP</text>
<text x="259" y="65.3">WITH GL</text>
<text x="26.1" y="68.8">ALT</text>
<text x="53.3" y="68.8">ALT</text>
<text x="97.7" y="68.8">ALT</text>
<text x="209.3" y="67.4">BL1</text>
<text x="4.7" y="77.3">FFL: 52.02</text>
<text x="97.6" y="74">NEW BLOCK</text>
<text x="97.7" y="77.3">WALL</text>
<text x="129.9" y="77.6">PL: 51.97</text>
<text x="229.5" y="75.3">TOP RW: 52.22</text>
<text x="272.4" y="74.4">CONC RW</text>
<text x="150.3" y="78.7">F</text>
<text x="162" y="78.7">F</text>
<text x="174.2" y="78.7">F</text>
<text x="186" y="78.7">F</text>
<text x="190.5" y="78.7">F</text>
<text x="197.1" y="79.3">PL: 51.82</text>
<text x="240.4" y="82.5" transform="rotate(-90 240.4 82.5)">400</text>
<text x="233.1" y="88.2">BLOCK RW</text>
<text x="252.4" y="85.2">EXISTING</text>
<text x="252.5" y="88.5">GROUND LINE</text>
<text x="146.1" y="90.9">NEW</text>
<text x="252.3" y="92">(DASHED)</text>
<text x="26.4" y="99.9">EXISTING</text>
<text x="95" y="96.5">EXISTING</text>
<text x="95.1" y="99.8">GROUND LINE</text>
<text x="162.7" y="99.9">NEW EXTENSION</text>
<text x="175.2" y="144.3">NOTES</text>
<text x="175.1" y="151.1">1.</text>
<text x="183.4" y="151.1">SEAL OFF ALL EXISITNG WALL VENTS</text>
<text x="175.4" y="157.8">2.</text>
<text x="183.2" y="157.8">RETAIN ALL EXISTING DEMOLISHED BRICKS AND</text>
<text x="183.3" y="161.2">CILLS FOR RE-USE</text>
<text x="175.4" y="167.9">3.</text>
<text x="183.4" y="167.9">ALL NEW AWNING BLINDS</text>
<text x="77.9" y="173.9">WIN</text>
<text x="58" y="178.4">INTERNAL</text>
<text x="174.2" y="179.1">KEY</text>
<text x="58.1" y="181.8">WINDOW</text>
<text x="77.8" y="180.6">PB</text>
<text x="125.4" y="185.1" transform="rotate(-90 125.4 185.1)">4870</text>
<text x="174.4" y="185.9">AB</text>
<text x="182.4" y="185.9">AWNING BLIND (NEW)</text>
<text x="216.6" y="185.9">FFL</text>
<text x="224.6" y="185.9">FINISHED FLOOR LEVEL</text>
<text x="119.9" y="187.9" transform="rotate(-90 119.9 187.9)">4320</text>
<text x="174.4" y="189.3">AW</text>
<text x="182.4" y="189.3">AWNING WINDOW</text>
<text x="216.6" y="189.3">GL</text>
<text x="224.6" y="189.3">GROUND LEVEL (NEW)</text>
<text x="77.9" y="197.7">WIN</text>
<text x="114.6" y="194" transform="rotate(-90 114.6 194)">3255</text>
<text x="174.2" y="192.7">BAL</text>
<text x="182.2" y="192.7">BALUSTRADE,</text>
<text x="182.4" y="196">TIMBER &amp; STEEL</text>
<text x="216.6" y="192.7">NGL</text>
<text x="216.6" y="196">OB</text>
<text x="224.6" y="192.7">NATURAL GROUND LEVEL</text>
<text x="224.6" y="196">OBSCURED GLASS</text>
<text x="26" y="203.7" transform="rotate(-90 26 203.7)">150</text>
<text x="91.6" y="202.8">FL: 52.02</text>
<text x="174.2" y="199.4">BR</text>
<text x="174.2" y="202.8">BR1</text>
<text x="182.2" y="199.4">BRICKWORK</text>
<text x="182.4" y="202.8">SELECTED BRICK, TYPE 1</text>
<text x="216.6" y="202.8">PL</text>
<text x="216.6" y="199.4">OPE</text>
<text x="224.6" y="202.8">HIGHEST PAVED LEVEL</text>
<text x="224.6" y="199.4">OPENING</text>
<text x="26.9" y="209.7">RW</text>
<text x="174.2" y="206.2">BR2</text>
<text x="174.3" y="209.6">CS</text>
<text x="182.3" y="209.6">CEMENT SHEET</text>
<text x="182.4" y="206.2">SELECTED BRICK, TYPE 2</text>
<text x="216.5" y="209.6">RW</text>
<text x="224.4" y="206.2">(FALLS TO DRAIN)</text>
<text x="224.5" y="209.6">RETAINING WALL</text>
<text x="39.4" y="212.9">AGI DRAIN SLOPED TO FALL</text>
<text x="107.2" y="210.9">NGL</text>
<text x="174.3" y="213">CH</text>
<text x="182.3" y="213">CEILING HEIGHT</text>
<text x="216.5" y="213">RWH RAIN WATER HEAD</text>
<text x="39.2" y="216.3">UNDER GRAVEL. RETAINING</text>
<text x="39.3" y="219.7">WALL ON BOUNDARY.</text>
<text x="174.2" y="219.7">EM</text>
<text x="174.2" y="216.4">DP</text>
<text x="182.2" y="219.7">ELECTRICITY METER</text>
<text x="182.2" y="216.4">DOWN PIPE</text>
<text x="216.8" y="219.7">TIM</text>
<text x="216.8" y="216.3">SM</text>
<text x="224.8" y="219.7">TIMBER, PAINTED</text>
<text x="224.8" y="216.3">SHEET METAL</text>
<text x="174.2" y="223.1">EX</text>
<text x="174.2" y="226.5">F</text>
<text x="182.2" y="223.1">EXISTING</text>
<text x="182.2" y="226.5">FIXED WINDOW</text>
<text x="224.6" y="226.4">EXISTING WALL</text>
<text x="224.6" y="229.8">PROPOSED WALL</text>
<text x="224.8" y="233.2">TITLE BOUNDARY</text>
<text x="224.5" y="239.9">BLOCKWORK</text>
<text x="224.6" y="236.5">NEW CONCRETE</text>
<text x="94.4" y="286.2">CANOPY</text>
<text x="54.1" y="288.8">CS</text>
<text x="56.4" y="303.6">F</text>
<text x="147.1" y="302.8">EXISTING</text>
<text x="66.5" y="311.8" transform="rotate(-90 66.5 311.8)">150</text>
<text x="94.3" y="310.7">FL: 52.02</text>
<text x="27.1" y="316.8">RW</text>
<text x="69.9" y="312.4" transform="rotate(-90 69.9 312.4)">MIN.</text>
<text x="78.8" y="319.3">NGL</text>
<text x="143" y="321.8">NGL</text>
<text x="24.3" y="326.7">AGI DRAIN SLOPED TO FALL</text>
<text x="65.3" y="327.4">BUILDING, MIN. SLOPE 1:20</text>
<text x="65.3" y="324">PAVING TO FALL AWAY FROM</text>
<text x="24.2" y="330.1">UNDER GRAVEL. RETAINING</text>
<text x="24.3" y="333.4">WALL ON BOUNDARY.</text>
<text x="94.5" y="391.6">A</text>
<text x="94.6" y="395.3">B</text>
<text x="101.8" y="391.7">15.06.20</text>
<text x="102.1" y="395.3">26.06.20</text>
<text x="118.2" y="391.7">Preliminary Client Issue</text>
<text x="118.3" y="395.4">General Revisions</text>
<text x="94.7" y="398.7">C</text>
<text x="101.8" y="398.7">13.08.20</text>
<text x="118.3" y="398.7">Client Issue</text>
<text x="176.4" y="399">For Rob Buttery &amp; Kirsten Sadler</text>
<text x="94.6" y="402.3">D</text>
<text x="102.1" y="402.4">25.08.20</text>
<text x="118.3" y="402.4">Cost Planning Issue</text>
<text x="176.5" y="409.8">Project No: 119001</text>
</g>
<g font-size="2.5">
<text x="287.7" y="64.5" transform="rotate(-90 287.7 64.5)">TITLE BOUNDARY</text>
<text x="291.7" y="64.7" transform="rotate(-90 291.7 64.7)">FENCE</text>
<text x="29.9" y="185.8" transform="rotate(-90 29.9 185.8)">TITLE BOUNDARY</text>
<text x="26.4" y="196.4" transform="rotate(-90 26.4 196.4)">FENCE</text>
<text x="30.3" y="293.7" transform="rotate(-90 30.3 293.7)">TITLE BOUNDARY</text>
<text x="26.8" y="309" transform="rotate(-90 26.8 309)">FENCE</text>
</g>
<g font-size="2.1">
<text x="92.6" y="387.8">Rev</text>
<text x="100.5" y="387.8">Date</text>
<text x="116.5" y="387.9">Description</text>
<text x="161.2" y="393.2" transform="rotate(-90 161.2 393.2)">North</text>
<text x="233.2" y="397.8">Date:</text>
<text x="263" y="397.7">Dwg. No:</text>
<text x="233.3" y="407.8">Scale @ A3:</text>
<text x="263" y="407.7">Rev. No:</text>
<text x="161.2" y="410.5" transform="rotate(-90 161.2 410.5)">Solar</text>
</g>
</svg>
